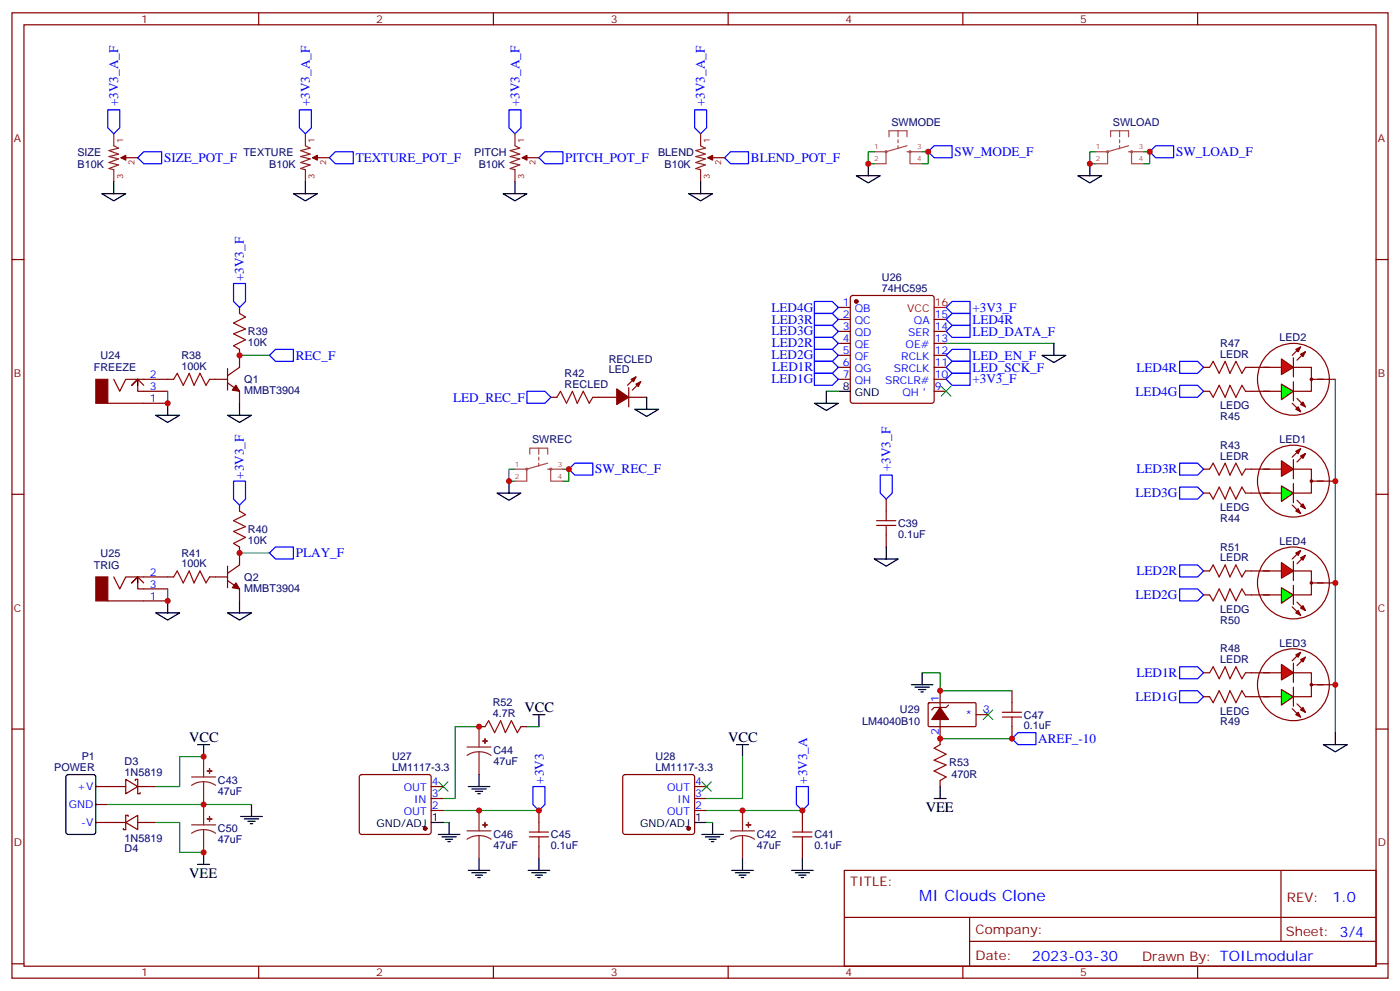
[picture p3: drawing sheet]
<svg xmlns="http://www.w3.org/2000/svg" width="412mm" height="292mm" viewBox="0 0 412 292" stroke-linecap="round" stroke-linejoin="round" font-family="sans-serif">
<g fill="none" stroke="#870000" stroke-width=".35">
<path d="M3.5 3.8h405.4v284.3h-405.4zM7.1 7.3h398.2v277.3h-398.2zM76.2 3.8v3.5M145.3 3.8v3.5M214.5 3.8v3.5M283.6 3.8v3.5M352.8 3.8v3.5M37 46.5h3.6M93.5 46.5h3.5M155.2 46.5h3.5M209.9 46.5h3.5M3.5 76.4h3.6"/>
<path d="M405.3 76.4h3.6M70.6 90.6v1.7M246.9 90.6h3.6M246.9 94.1h3.6M246.9 97.6h3.6M250.7 87.2l.5-.2h23.3l.5 .2 .2 .5v30.4l-.3 .5-.4 .2h-23.3l-.5-.3-.2-.4v-30.4zM275.2 94.1h3.5M275.2 97.6h3.5M31.7 118.8h17.7M33.5 111.7l1.8 3.6 1.7-3.6h14.2M42.3 113.5l-1.7-1.8-1.8 1.8 1.8-1.8v3.6h8.8M61.7 111.7h5.3"/>
<path d="M67 108.5v6.4M67 112.8l3.6 2.5v3.5M70.6 102.9v5.3l-3.6 2.5M162.3 117h1.7M174.6 117h7.1M185.2 117h5.3M185.2 114.2v5.6M187.3 111l-2.4 2.5M188.7 112.4l-2.4 2.5M246.9 111.7h3.6M246.9 101.1h3.6M246.9 104.7h3.6"/>
<path d="M246.9 108.2h3.6M275.2 111.7h3.5M275.2 115.3h3.5M275.2 101.1h3.5M275.2 104.7h3.5M275.2 108.2h3.5M381 138.2h5.3v7h-5.3M3.5 145.6h3.6M70.6 148.8v1.7M405.3 145.6h3.6M31.7 177h17.7M33.5 169.9l1.8 3.6 1.7-3.6h14.2"/>
<path d="M42.3 171.7l-1.7-1.8-1.8 1.8 1.8-1.8v3.6h8.8M61.7 169.9h5.3M67 166.8v6.3M67 171l3.6 2.5v3.5M70.6 161.1v5.3l-3.6 2.5M3.5 214.7h3.6M405.3 214.7h3.6M248.7 256.4h156.6v28.2h-156.6zM377.3 256.4v20.9M248.7 270.2h156.5M285.6 277.3h119.6M285.6 270.2v14.1"/>
<path d="M3.5 283.9h3.6M76.2 284.6v3.5M145.3 284.6v3.5M214.5 284.6v3.5M283.6 284.6v3.5M352.8 284.6v3.5M405.3 283.9h3.6"/>
<circle cx="386.3" cy="141.7" r=".35"/>
</g>
<path d="M33.5 39.4v3.5l1.4 .7-2.8 .7 2.8 1.1-2.8 .7 2.8 .7-2.8 1.1 2.8 .7-2.8 1 1.4 .4v3.5M90 39.4v3.5l1.4 .7-2.9 .7 2.9 1.1-2.9 .7 2.9 .7-2.9 1.1 2.9 .7-2.9 1 1.5 .4v3.5M151.7 39.4v3.5l1.4 .7-2.8 .7 2.8 1.1-2.8 .7 2.8 .7-2.8 1.1 2.8 .7-2.8 1 1.4 .4v3.5M206.4 39.4v3.5l1.4 .7-2.8 .7 2.8 1.1-2.8 .7 2.8 .7-2.8 1.1 2.8 .7-2.8 1 1.4 .4v3.5M35.6 46.5h1.4M92.1 46.5h1.4M153.8 46.5h1.4M208.5 46.5h1.4" fill="none" stroke="#8c2424" stroke-width=".35"/>
<g fill="#870000" stroke="#870000" stroke-width=".35">
<path d="M35.6 46.5l1.4-.7v1.4z"/>
<path d="M92.1 46.5l1.4-.7v1.4z"/>
<path d="M153.8 46.5l1.4-.7v1.4z"/>
<path d="M208.5 46.5l1.4-.7v1.4z"/>
<path d="M28.2 111.7h3.5v7.1h-3.5z"/>
<path d="M69.5 113.5l1.1 1.8-2.2-.4z"/>
<path d="M69.5 171.7l1.1 1.8-2.2-.4z"/>
<path d="M28.2 169.9h3.5v7.1h-3.5z"/>
<path d="M187.3 113.1l1.4-.7-.7 1.4z"/>
<path d="M185.9 111.7l1.4-.7-.7 1.4z"/>
<path d="M181.7 114.5l3.5 2.5-3.5 2.1z"/>
<circle cx="252.2" cy="88.8" r=".53"/>
</g>
<g fill="none" stroke="#00f" stroke-width=".35">
<path d="M31.7 32.3h3.6v5.3l-1.8 1.8-1.8-1.8zM88.2 32.3h3.5v5.3l-1.7 1.8-1.8-1.8zM149.9 32.3h3.6v5.3l-1.8 1.8-1.8-1.8zM204.6 32.3h3.5v5.3l-1.7 1.8-1.8-1.8zM40.6 46.5l1.7-1.8h5.3v3.5h-5.3zM97 46.5l1.8-1.8h5.3v3.5h-5.3zM158.7 46.5l1.8-1.8h5.3v3.5h-5.3zM213.4 46.5l1.8-1.8h5.3v3.5h-5.3zM275.2 42.9h5.3v3.6h-5.3l-1.8-1.8zM338.7 44.7l1.7-1.8h5.3v3.6h-5.3zM68.8 83.5h3.5v5.3l-1.7 1.8-1.8-1.8zM79.4 104.7l1.7-1.8h5.3v3.5h-5.3z"/>
<path d="M155.2 115.3h5.3l1.8 1.7-1.8 1.8h-5.3zM347.5 113.5h5.3l1.7 1.8-1.7 1.7h-5.3zM347.5 106.4h5.3l1.7 1.8-1.7 1.8h-5.3zM167.6 138.2l1.7-1.8h5.3v3.5h-5.3zM347.5 136.4h5.3l1.7 1.8-1.7 1.7h-5.3zM68.8 141.7h3.5v5.3l-1.7 1.8-1.8-1.8zM347.5 143.5h5.3l1.7 1.7-1.7 1.8h-5.3zM79.4 162.9l1.7-1.8h5.3v3.5h-5.3z"/>
</g>
<g fill="none" stroke="#a64a4a" stroke-width=".56">
<path d="M155.3 138.2l-.1-.2-.2 .2 .2 .2 .1-.2M162.4 138.2l-.2-.2-.2 .2 .2 .2 .2-.2"/>
<circle cx="261" cy="44.7" r=".18"/>
<circle cx="268.1" cy="44.7" r=".18"/>
<circle cx="326.3" cy="44.7" r=".18"/>
<circle cx="333.3" cy="44.7" r=".18"/>
</g>
<g fill="none" stroke="#a64a4a" stroke-width=".35">
<path d="M264.5 38.5v1.8M329.8 38.5v1.8M257.5 44.7h3.5M261 44.7v3.5h-3.5M261.9 40.3v-1.8h5.3v1.8M264.5 41.2v.9M264.5 42.9v.9M267.2 44.7h.9v3.5M267.2 42.9l-6.2 1.8M268.2 44.7h3.4M268.2 48.2h3.4M322.8 44.7h3.5"/>
<path d="M326.3 44.7v3.5h-3.5M327.1 40.3v-1.8h5.3v1.8M329.8 41.2v.9M329.8 42.9v.9M332.4 44.7h.9v3.5M332.4 42.9l-6.1 1.8M333.4 44.7h3.5M333.4 48.2h3.5M151.7 138.2h3.5M155.2 138.2v3.5h-3.5M156 133.8v-1.8h5.3v1.8M158.7 132v1.8"/>
<path d="M158.7 134.7v.8M158.7 136.4v.9M161.3 138.2h.9v3.5M161.3 136.4l-6.1 1.8M162.3 138.2h3.5M162.3 141.7h3.5"/>
</g>
<path d="M257.5 44.7h-1.7v3.5h1.7M271.6 44.7h1.8v3.5h-1.8M322.8 44.7h-1.8v3.5h1.8M336.9 44.7h1.8v3.5h-1.8M49.4 115.3v3.5M70.6 104.7h8.8M151.7 138.2h-1.8v3.5h1.8M165.8 138.2h1.8v3.5h-1.8M49.4 173.5v3.5M70.6 162.9h8.8" fill="none" stroke="#008700" stroke-width=".35"/>
<path d="M40.6 111.7v1.8M246.9 115.3h3.6M40.6 169.9v1.8" fill="none" stroke="#000" stroke-width=".35"/>
<path d="M70.6 92.3l1.7 1.1-3.5 1.7 3.5 1.8-3.5 1.4 3.5 1.8-3.5 1.7 1.8 1.1M51.2 111.7l1-1.7 1.8 3.5 1.7-3.5 1.4 3.5 1.8-3.5 1.8 3.5 1-1.8M164 117l1.1-1.7 1.8 3.5 1.7-3.5 1.4 3.5 1.8-3.5 1.8 3.5 1-1.8M70.6 150.5l1.7 1.1-3.5 1.8 3.5 1.7-3.5 1.4 3.5 1.8-3.5 1.8 1.8 1M51.2 169.9l1-1.7 1.8 3.5 1.7-3.5 1.4 3.5 1.8-3.5 1.8 3.5 1-1.8" fill="none" stroke="#a10000" stroke-width=".35"/>
<path d="M275.2 90.6h3.5" fill="none" stroke="#f00" stroke-width=".35"/>
<path d="M377.5 135.7l3.5 2.5-3.5 2.1z" fill="#f00" stroke="#870000" stroke-width=".35"/>
<path d="M368.7 138.2h5.2M381 135.4v5.6M383.1 132.2l-2.5 2.5M384.5 133.6l-2.4 2.5" fill="none" stroke="#870000" stroke-width=".35"/>
<g fill="#870000" stroke="#870000" stroke-width=".35">
<path d="M381.7 132.9l1.4-.7-.7 1.4z"/>
<path d="M383.1 134.3l1.4-.7-.7 1.4z"/>
</g>
<path d="M377.5 143.1l3.5 2.1-3.5 2.5z" fill="#0f0" stroke="#870000" stroke-width=".35"/>
<g fill="none" stroke="#870000" stroke-width=".35">
<path d="M354.5 115.3h1.8M354.5 108.2h1.8M366.9 115.3h1.8M366.9 108.2h1.8M381 108.2h5.3v7.1h-5.3M354.5 138.2h1.8M366.9 138.2h1.8M372.2 138.2h5.3M354.5 145.2h1.8M366.9 145.2h10.6M380.6 148.8l2.5 2.4M381 142.4v5.7"/>
<path d="M382.1 147.4l2.4 2.4M386.3 141.7h7"/>
<circle cx="386.3" cy="111.7" r=".35"/>
<circle cx="381" cy="141.7" r="10.6"/>
</g>
<g fill="#870000" stroke="#870000" stroke-width=".35">
<path d="M381.7 150.5l.7-.7 .7 1.4z"/>
<path d="M383.1 149.1l.7-.7 .7 1.4z"/>
</g>
<path d="M356.3 115.3l1.1 1.7 1.7-3.5 1.8 3.5 1.4-3.5 1.8 3.5 1.7-3.5 1.1 1.8M356.3 108.2l1.1-1.8 1.7 3.6 1.8-3.6 1.4 3.6 1.8-3.6 1.7 3.6 1.1-1.8M356.3 138.2l1.1-1.8 1.7 3.5 1.8-3.5 1.4 3.5 1.8-3.5 1.7 3.5 1.1-1.7M356.3 145.2l1.1 1.8 1.7-3.5 1.8 3.5 1.4-3.5 1.8 3.5 1.7-3.5 1.1 1.7" fill="none" stroke="#a10000" stroke-width=".35"/>
<path d="M377.5 105.7l3.5 2.5-3.5 2.1z" fill="#f00" stroke="#870000" stroke-width=".35"/>
<path d="M368.7 108.2h5.2M381 105.4v5.6M383.1 102.2l-2.5 2.5M384.5 103.6l-2.4 2.5" fill="none" stroke="#870000" stroke-width=".35"/>
<g fill="#870000" stroke="#870000" stroke-width=".35">
<path d="M381.7 102.9l1.4-.7-.7 1.4z"/>
<path d="M383.1 104.3l1.4-.7-.7 1.4z"/>
</g>
<path d="M377.5 113.1l3.5 2.2-3.5 2.4z" fill="#0f0" stroke="#870000" stroke-width=".35"/>
<g fill="none" stroke="#870000" stroke-width=".35">
<path d="M368.7 115.3h8.8M372.2 108.2h5.3M380.6 118.8l2.5 2.4M381 112.4v5.7M382.1 117.4l2.4 2.4M386.3 111.7h7M381 198.2h5.3v7h-5.3"/>
<circle cx="381" cy="111.7" r="10.6"/>
<circle cx="386.3" cy="201.7" r=".35"/>
</g>
<g fill="#870000" stroke="#870000" stroke-width=".35">
<path d="M381.7 120.5l.7-.7 .7 1.4z"/>
<path d="M383.1 119.1l.7-.7 .7 1.4z"/>
</g>
<path d="M347.5 173.5h5.3l1.7 1.7-1.7 1.8h-5.3zM347.5 166.4h5.3l1.7 1.8-1.7 1.7h-5.3zM347.5 196.4h5.3l1.7 1.8-1.7 1.7h-5.3zM347.5 203.4h5.3l1.7 1.8-1.7 1.8h-5.3z" fill="none" stroke="#00f" stroke-width=".35"/>
<path d="M377.5 195.7l3.5 2.5-3.5 2.1z" fill="#f00" stroke="#870000" stroke-width=".35"/>
<path d="M368.7 198.2h5.2M381 195.3v5.7M383.1 192.2l-2.5 2.4M384.5 193.6l-2.4 2.4" fill="none" stroke="#870000" stroke-width=".35"/>
<g fill="#870000" stroke="#870000" stroke-width=".35">
<path d="M381.7 192.9l1.4-.7-.7 1.4z"/>
<path d="M383.1 194.3l1.4-.7-.7 1.4z"/>
</g>
<path d="M377.5 203.1l3.5 2.1-3.5 2.5z" fill="#0f0" stroke="#870000" stroke-width=".35"/>
<g fill="none" stroke="#870000" stroke-width=".35">
<path d="M354.5 175.2h1.8M354.5 168.2h1.8M366.9 175.2h1.8M366.9 168.2h1.8M381 168.2h5.3v7h-5.3M354.5 198.2h1.8M366.9 198.2h1.8M372.2 198.2h5.3M354.5 205.2h1.8M366.9 205.2h10.6M380.6 208.7l2.5 2.5M381 202.4v5.6"/>
<path d="M382.1 207.3l2.4 2.5M386.3 201.7h7"/>
<circle cx="386.3" cy="171.7" r=".35"/>
<circle cx="381" cy="201.7" r="10.6"/>
</g>
<g fill="#870000" stroke="#870000" stroke-width=".35">
<path d="M381.7 210.5l.7-.7 .7 1.4z"/>
<path d="M383.1 209.1l.7-.7 .7 1.4z"/>
</g>
<path d="M356.3 175.2l1.1 1.8 1.7-3.5 1.8 3.5 1.4-3.5 1.8 3.5 1.7-3.5 1.1 1.7M356.3 168.2l1.1-1.8 1.7 3.5 1.8-3.5 1.4 3.5 1.8-3.5 1.7 3.5 1.1-1.7M356.3 198.2l1.1-1.8 1.7 3.5 1.8-3.5 1.4 3.5 1.8-3.5 1.7 3.5 1.1-1.7M356.3 205.2l1.1 1.8 1.7-3.6 1.8 3.6 1.4-3.6 1.8 3.6 1.7-3.6 1.1 1.8" fill="none" stroke="#a10000" stroke-width=".35"/>
<path d="M377.5 165.7l3.5 2.5-3.5 2.1z" fill="#f00" stroke="#870000" stroke-width=".35"/>
<path d="M368.7 168.2h5.2M381 165.3v5.7M383.1 162.2l-2.5 2.4M384.5 163.6l-2.4 2.5" fill="none" stroke="#870000" stroke-width=".35"/>
<g fill="#870000" stroke="#870000" stroke-width=".35">
<path d="M381.7 162.9l1.4-.7-.7 1.4z"/>
<path d="M383.1 164.3l1.4-.7-.7 1.4z"/>
</g>
<path d="M377.5 173.1l3.5 2.1-3.5 2.5z" fill="#0f0" stroke="#870000" stroke-width=".35"/>
<g fill="none" stroke="#870000" stroke-width=".35">
<path d="M261.1 147v3.5M261.1 157.6v3.5M368.7 175.2h8.8M372.2 168.2h5.3M380.6 178.8l2.5 2.4M381 172.4v5.6M382.1 177.3l2.4 2.5M386.3 171.7h7M141.1 214h1.8M153.5 214h1.7M273.5 207.1l.3-.1h13.5l.2 .3v6.6l-.3 .1h-13.6l-.2-.3zM276.9 203.4v15.9"/>
<path d="M279.4 207.7l-.7 .7h-3.5l-.7 .7M287.5 210.5h3.5M298.1 203.4v3.6M298.1 214v3.6M28.2 231.7h8.8M28.2 237h3.5M37 229.6l3.6 2.1-3.6 2.1zM39.9 229.9v-.3h.7v4.2h.7v-.4M40.6 231.7h5.3M106.1 228.3l.4-.2h19.8l.5 .2 .2 .5v16.3l-.2 .5-.5 .2h-19.8l-.5-.3-.2-.4v-16.3zM127 238.7h3.5M127 235.2h3.5"/>
<path d="M127 231.7h3.5M158.7 238.7v3.6M183.7 228.3l.4-.2h19.8l.5 .2 .2 .5v16.3l-.2 .5-.5 .2h-19.8l-.4-.3-.3-.4v-16.3zM204.6 238.7h3.5M204.6 235.2h3.5M204.6 231.7h3.5M236.4 238.7v3.6M276.9 229.9v1.8M28.2 242.3h8.8M37 242.3l3.6-2.2v4.3zM37.7 240.5v-.4h-.7v4.3h-.7v-.4M40.6 242.3h5.3"/>
<path d="M158.7 249.3v3.5M236.4 249.3v3.5"/>
<circle cx="381" cy="171.7" r="10.6"/>
</g>
<g fill="#870000" stroke="#870000" stroke-width=".35">
<path d="M381.7 180.5l.7-.7 .7 1.4z"/>
<path d="M383.1 179.1l.7-.7 .7 1.4z"/>
<path d="M276.9 208.4l2.5 3.5h-4.9z"/>
<circle cx="125.2" cy="244" r=".53"/>
<circle cx="202.8" cy="244" r=".53"/>
</g>
<g fill="none" stroke="#008700" stroke-width=".35">
<path d="M243.4 115.3h3.5M278.7 101.1h31.7M393.3 111.7v104.1M271.6 198.2h5.3v5.2h21.2M141.1 214h-7v21.2h-3.6M155.2 214h3.5M276.9 217.6h21.2M31.7 237h42.4M60 222.8h-7.1v8.9h-7M130.5 238.7h28.2M208.1 238.7h28.3M218.7 222.8v12.4h-10.6"/>
<path d="M45.9 242.3h7v8.8h7.1M130.5 242.3h1.8M208.1 242.3h1.8"/>
</g>
<g fill="none" stroke="#00f" stroke-width=".35">
<path d="M239.9 99.4h5.3l1.7 1.7-1.7 1.8h-5.3zM239.9 92.3h5.3l1.7 1.8-1.7 1.7h-5.3zM239.9 95.8h5.3l1.7 1.8-1.7 1.8h-5.3zM239.9 88.8h5.3l1.7 1.8-1.7 1.7h-5.3zM278.7 94.1l1.8-1.8h5.3v3.5h-5.3zM278.7 90.6l1.8-1.8h5.3v3.5h-5.3zM278.7 97.6l1.8-1.8h5.3v3.6h-5.3zM239.9 106.4h5.3l1.7 1.8-1.7 1.8h-5.3zM239.9 110h5.3l1.7 1.7-1.7 1.8h-5.3zM239.9 102.9h5.3l1.7 1.8-1.7 1.7h-5.3zM278.7 111.7l1.8-1.7h5.3v3.5h-5.3zM278.7 108.2l1.8-1.8h5.3v3.6h-5.3z"/>
<path d="M278.7 104.7l1.8-1.8h5.3v3.5h-5.3zM259.3 139.9h3.5v5.3l-1.7 1.8-1.8-1.8zM298.1 217.6l1.8-1.8h5.3v3.5h-5.3zM157 231.7h3.5v5.3l-1.8 1.7-1.7-1.7zM234.6 231.7h3.5v5.3l-1.7 1.7-1.8-1.7z"/>
</g>
<path d="M277.3 113.8l2.8 2.9M280.1 113.8l-2.8 2.9M289.6 209.1l2.9 2.8M292.5 209.1l-2.9 2.8M129.1 230.3l2.8 2.8M131.9 230.3l-2.8 2.8M206.7 230.3l2.8 2.8M209.5 230.3l-2.8 2.8" fill="none" stroke="#3c3" stroke-width=".35"/>
<g fill="none" stroke="#a10000" stroke-width=".35">
<path d="M258.2 154.8h5.7M258.2 153.4h5.7M261.1 150.5v2.9M261.1 154.8v2.8M142.9 214l1-1.7 1.8 3.5 1.8-3.5 1.4 3.5 1.7-3.5 1.8 3.5 1.1-1.8M276.9 219.3l-1.7 1.1 3.5 1.7-3.5 1.8 3.5 1.4-3.5 1.8 3.5 1.7-1.8 1.1M295.3 211.2h5.6M295.3 209.8h5.6M298.1 207v2.8M298.1 211.2v2.8M155.9 246.5h5.7M155.9 245.1h5.7"/>
<path d="M158.7 242.3v2.8M158.7 246.5v2.8M233.5 246.5h5.7M233.5 245.1h5.7M236.4 242.3v2.8M236.4 246.5v2.8"/>
</g>
<g fill="none" stroke="#000" stroke-width=".35">
<path d="M30 57h7l-3.5 2.2zM33.5 53.5v3.5M86.4 57h7.1l-3.5 2.2zM90 53.5v3.5M148.2 57h7l-3.5 2.2zM151.7 53.5v3.5M202.8 57h7.1l-3.5 2.2zM206.4 53.5v3.5M252.2 51.8h7.1l-3.5 2.1zM255.8 48.2v3.6M317.5 51.8h7.1l-3.6 2.1zM321 48.2v3.6"/>
<path d="M49.4 118.8v3.5M70.6 118.8v3.5M190.5 117v3.5M239.9 118.8h7l-3.5 2.1zM243.4 115.3v3.5M306.9 104.7h7.1l-3.6 2.1zM310.4 101.1v3.6M45.9 122.3h7l-3.5 2.1zM67 122.3h7.1l-3.5 2.1zM187 120.5h7l-3.5 2.2zM146.4 145.2h7.1l-3.6 2.2zM149.9 141.7v3.5"/>
<path d="M49.4 177v3.5M70.6 177v3.5M257.5 164.6h7.1l-3.5 2.2zM261.1 161.1v3.5M45.9 180.5h7l-3.5 2.1zM67 180.5h7.1l-3.5 2.1zM271.6 198.2v3.5M58.2 219.3h3.5M60 219.3v3.5M157 210.5h3.5M158.7 210.5v3.5M217 219.3h3.5"/>
<path d="M218.7 219.3v3.5M268.5 201.7h6.3M269.5 202.4h4.3M270.6 203.1h2.1M271.3 203.8h.7M389.8 219.3h7.1l-3.6 2.1zM393.3 215.8v3.5M19.6 228.3l.5-.2h7.4l.7 .5v16.5l-.4 .6-7.7 .1-.6-.5-.1-16.5zM74.1 237v3.5M137.9 231.7h6.4M139 232.4h4.2M140.1 233.1h2.1"/>
<path d="M140.8 233.8h.7M141.1 228.1v3.6M275.2 235.2h3.5M276.9 231.7v3.5M58.2 254.6h3.5M60 251.1v3.5M70.9 240.5h6.4M72 241.2h4.2M73 241.9h2.1M73.7 242.6h.7M127 242.3h3.5M129.1 245.8h6.4"/>
<path d="M130.2 246.5h4.2M131.2 247.2h2.1M131.9 247.9h.7M132.3 242.3v3.5M137.9 256.4h6.4M139 257.1h4.2M140.1 257.8h2.1M140.8 258.5h.7M141.1 252.8v3.6M155.6 256.4h6.3M156.6 257.1h4.3M157.7 257.8h2.1"/>
<path d="M158.4 258.5h.7M158.7 252.8v3.6M204.6 242.3h3.5M206.7 245.8h6.4M207.8 246.5h4.2M208.8 247.2h2.2M209.5 247.9h.8M209.9 242.3v3.5M215.5 256.4h6.4M216.6 257.1h4.2M217.7 257.8h2.1M218.4 258.5h.7"/>
<path d="M218.7 252.8v3.6M233.2 256.4h6.3M234.2 257.1h4.3M235.3 257.8h2.1M236 258.5h.7M236.4 252.8v3.6"/>
</g>
<g fill="none" stroke="#8c2424" stroke-width=".35">
<path d="M141.1 214v6M56.4 228.8h7.1M60 230.3l-1.9 .2-1.7 .8M60 230.3l1.8 .2 1.7 .8M60 222.8v6M60 230.3v12.7M137.6 220h7M141.1 221.4l-1.8 .3-1.7 .8M141.1 221.4l1.9 .3 1.6 .8M141.1 221.4v6.7M141.1 238.7v6M218.7 238.7v6"/>
<path d="M56.4 243h7.1M60 244.4l-1.9 .2-1.7 .8M60 244.4l1.8 .2 1.7 .8M60 244.4v6.7M137.6 244.7h7M141.1 246.1l-1.8 .3-1.7 .8M141.1 246.1l1.9 .3 1.6 .8M141.1 246.1v6.7M215.2 244.7h7M218.7 246.1l-1.8 .3-1.7 .8M218.7 246.1l1.9 .3 1.6 .8M218.7 246.1v6.7"/>
</g>
<g fill="#8c2424" stroke="#8c2424" stroke-width=".35">
<path d="M142.2 243h1.4z"/>
<path d="M142.8 242.3l.1 1.4z"/>
<path d="M142.2 218.3h1.4z"/>
<path d="M142.8 217.6l.1 1.4z"/>
<path d="M61 227.1h1.4z"/>
<path d="M61.7 226.4v1.4z"/>
<path d="M61 241.2h1.4z"/>
<path d="M61.7 240.5v1.4z"/>
<path d="M219.8 243h1.4z"/>
<path d="M220.5 242.3v1.4z"/>
</g>
<g fill="#c00">
<circle cx="273.4" cy="44.7" r=".88"/>
<circle cx="338.7" cy="44.7" r=".88"/>
<circle cx="70.6" cy="104.7" r=".88"/>
<circle cx="70.6" cy="162.9" r=".88"/>
<circle cx="167.6" cy="138.2" r=".88"/>
<circle cx="393.3" cy="141.7" r=".88"/>
<circle cx="393.3" cy="201.7" r=".88"/>
<circle cx="393.3" cy="171.7" r=".88"/>
<circle cx="141.1" cy="238.7" r=".88"/>
<circle cx="141.1" cy="214" r=".88"/>
<circle cx="60" cy="237" r=".88"/>
<circle cx="60" cy="222.8" r=".88"/>
<circle cx="60" cy="251.1" r=".88"/>
<circle cx="158.8" cy="238.7" r=".88"/>
<circle cx="236.4" cy="238.7" r=".88"/>
<circle cx="218.7" cy="238.7" r=".88"/>
<circle cx="276.9" cy="217.6" r=".88"/>
<circle cx="276.9" cy="203.4" r=".88"/>
<circle cx="298.1" cy="217.6" r=".88"/>
<circle cx="255.8" cy="48.2" r=".88"/>
<circle cx="321" cy="48.2" r=".88"/>
<circle cx="149.9" cy="141.7" r=".88"/>
<circle cx="49.4" cy="118.8" r=".88"/>
<circle cx="49.4" cy="177" r=".88"/>
</g>
<text font-size="4.6" fill="#00f" x="270.8" y="265.4">MI Clouds Clone</text>
<g font-size="4.2">
<text x="154.5" y="209.8">VCC</text>
<text x="55.7" y="218.6">VCC</text>
<text x="214.5" y="218.6">VCC</text>
<text x="272.7" y="239.1">VEE</text>
<text x="55.7" y="258.5">VEE</text>
</g>
<g font-size="4.2" fill="#00f">
<text x="392.5" y="265.6">1.0</text>
<text x="304" y="283">2023-03-30</text>
</g>
<g font-size="3.9" fill="#00f">
<text x="34.8" y="31.3" transform="rotate(-90 34.8 31.3)">+3V3_A_F</text>
<text x="91.2" y="31.3" transform="rotate(-90 91.2 31.3)">+3V3_A_F</text>
<text x="153" y="31.3" transform="rotate(-90 153 31.3)">+3V3_A_F</text>
<text x="207.7" y="31.3" transform="rotate(-90 207.7 31.3)">+3V3_A_F</text>
<text x="48.3" y="47.7">SIZE_POT_F</text>
<text x="104.8" y="47.8">TEXTURE_POT_F</text>
<text x="166.5" y="47.8">PITCH_POT_F</text>
<text x="221.2" y="47.8">BLEND_POT_F</text>
<text x="281.2" y="46">SW_MODE_F</text>
<text x="346.4" y="46">SW_LOAD_F</text>
<text x="71.8" y="82.8" transform="rotate(-90 71.8 82.8)">+3V3_F</text>
<text x="227.3" y="91.8">LED4G</text>
<text x="227.4" y="95.3">LED3R</text>
<text x="286.4" y="95.4">LED4R</text>
<text x="286.5" y="91.8">+3V3_F</text>
<text x="227.3" y="98.8">LED3G</text>
<text x="286.5" y="98.9">LED_DATA_F</text>
<text x="87.1" y="106">REC_F</text>
<text x="227.3" y="105.8">LED2G</text>
<text x="227.4" y="102.3">LED2R</text>
<text x="286.5" y="106">LED_EN_F</text>
<text x="227.3" y="112.9">LED1G</text>
<text x="227.5" y="109.4">LED1R</text>
<text x="286.5" y="112.9">+3V3_F</text>
<text x="286.5" y="109.5">LED_SCK_F</text>
<text x="334.8" y="109.5">LED4R</text>
<text x="133.5" y="118.3">LED_REC_F</text>
<text x="334.5" y="116.5">LED4G</text>
<text x="71.8" y="141" transform="rotate(-90 71.8 141)">+3V3_F</text>
<text x="175.3" y="139.4">SW_REC_F</text>
<text x="262.3" y="138.8" transform="rotate(-90 262.3 138.8)">+3V3_F</text>
<text x="334.8" y="139.5">LED3R</text>
<text x="334.5" y="146.5">LED3G</text>
<text x="87.1" y="164.2">PLAY_F</text>
<text x="334.8" y="169.4">LED2R</text>
<text x="334.5" y="176.4">LED2G</text>
<text x="334.8" y="199.4">LED1R</text>
<text x="334.5" y="206.4">LED1G</text>
<text x="305.9" y="218.9">AREF_-10</text>
<text x="160.2" y="230.8" transform="rotate(-90 160.2 230.8)">+3V3</text>
<text x="237.8" y="230.8" transform="rotate(-90 237.8 230.8)">+3V3_A</text>
</g>
<g font-size="3.9" fill="#800">
<text x="250.5" y="260.9">TITLE:</text>
<text x="379.1" y="265.6">REV:</text>
<text x="287.4" y="275.1">Company:</text>
<text x="378.7" y="275.8">Sheet: 3/4</text>
<text x="287.4" y="282.8">Date:</text>
<text x="336.4" y="282.9">Drawn By: TOILmodular</text>
</g>
<g font-size="3.2" fill="#800">
<text x="41.6" y="6.8">1</text>
<text x="110.8" y="6.8">2</text>
<text x="179.9" y="6.8">3</text>
<text x="249.1" y="6.8">4</text>
<text x="318.2" y="6.8">5</text>
<text x="4.1" y="41.9">A</text>
<text x="405.9" y="41.9">A</text>
<text x="4.1" y="111">B</text>
<text x="405.9" y="111">B</text>
<text x="4.1" y="180.2">C</text>
<text x="405.9" y="180.2">C</text>
<text x="4.1" y="249.3">D</text>
<text x="405.9" y="249.3">D</text>
<text x="41.6" y="287.6">1</text>
<text x="110.8" y="287.6">2</text>
<text x="179.9" y="287.6">3</text>
<text x="249.1" y="287.6">4</text>
<text x="318.2" y="287.6">5</text>
</g>
<g font-size="3.2" fill="#000080">
<text x="262.6" y="37">SWMODE</text>
<text x="327.8" y="37">SWLOAD</text>
<text x="22.8" y="45.8">SIZE</text>
<text x="71.7" y="45.8">TEXTURE</text>
<text x="139.7" y="45.8">PITCH</text>
<text x="193.8" y="45.8">BLEND</text>
<text x="22.9" y="49.4">B10K</text>
<text x="79.3" y="49.4">B10K</text>
<text x="141" y="49.4">B10K</text>
<text x="195.7" y="49.4">B10K</text>
<text x="259.8" y="82.8">U26</text>
<text x="259.8" y="86">74HC595</text>
<text x="73" y="101.9">10K</text>
<text x="73" y="98.7">R39</text>
<text x="376.9" y="100.5">LED2</text>
<text x="29.6" y="105.8">U24</text>
<text x="53.4" y="105.7">R38</text>
<text x="179.3" y="106.8">RECLED</text>
<text x="359.5" y="105.4">LEDR</text>
<text x="359.5" y="102.2">R47</text>
<text x="27.7" y="109.3">FREEZE</text>
<text x="53.4" y="108.9">100K</text>
<text x="72" y="112.8">Q1</text>
<text x="166.3" y="111">R42</text>
<text x="179.3" y="110">LED</text>
<text x="72" y="116">MMBT3904</text>
<text x="166.3" y="114.2">RECLED</text>
<text x="359.5" y="120.5">LEDG</text>
<text x="359.5" y="123.7">R45</text>
<text x="156.7" y="130.5">SWREC</text>
<text x="376.9" y="130.5">LED1</text>
<text x="359.5" y="135.4">LEDR</text>
<text x="359.5" y="132.2">R43</text>
<text x="264.6" y="155.2">C39</text>
<text x="359.5" y="150.5">LEDG</text>
<text x="359.5" y="153.7">R44</text>
<text x="73" y="160.1">10K</text>
<text x="73" y="156.9">R40</text>
<text x="264.6" y="158.4">0.1uF</text>
<text x="376.9" y="160.5">LED4</text>
<text x="27.7" y="167.5">TRIG</text>
<text x="29.6" y="164">U25</text>
<text x="53.4" y="167.1">100K</text>
<text x="53.4" y="163.9">R41</text>
<text x="359.5" y="165.3">LEDR</text>
<text x="359.5" y="162.2">R51</text>
<text x="72" y="171.1">Q2</text>
<text x="72" y="174.2">MMBT3904</text>
<text x="359.5" y="180.5">LEDG</text>
<text x="359.5" y="183.7">R50</text>
<text x="376.9" y="190.5">LED3</text>
<text x="359.5" y="195.3">LEDR</text>
<text x="359.5" y="192.2">R48</text>
<text x="145.1" y="208">R52</text>
<text x="265.1" y="209.9">U29</text>
<text x="145.1" y="211.2">4.7R</text>
<text x="253.9" y="213.4">LM4040B10</text>
<text x="301.6" y="214.9">0.1uF</text>
<text x="301.6" y="211.7">C47</text>
<text x="359.5" y="210.5">LEDG</text>
<text x="359.5" y="213.7">R49</text>
<text x="16" y="227.1">POWER</text>
<text x="24.1" y="223.9">P1</text>
<text x="36.7" y="225.3">D3</text>
<text x="115.5" y="227.1">LM1117-3.3</text>
<text x="115.5" y="223.9">U27</text>
<text x="145.3" y="225.4">47uF</text>
<text x="145.3" y="222.2">C44</text>
<text x="193.1" y="227.1">LM1117-3.3</text>
<text x="193.1" y="223.9">U28</text>
<text x="279.6" y="225.7">R53</text>
<text x="36.7" y="228.5">1N5819</text>
<text x="64.2" y="231">C43</text>
<text x="280.3" y="229.3">470R</text>
<text x="64.2" y="234.2">47uF</text>
<text x="64.2" y="245.1">C50</text>
<text x="36.7" y="247.9">1N5819</text>
<text x="36.7" y="251.1">D4</text>
<text x="64.2" y="248.3">47uF</text>
<text x="145.3" y="250.1">47uF</text>
<text x="145.3" y="246.9">C46</text>
<text x="162.3" y="250.1">0.1uF</text>
<text x="162.3" y="247">C45</text>
<text x="223" y="250.1">47uF</text>
<text x="223" y="246.9">C42</text>
<text x="239.9" y="250.1">0.1uF</text>
<text x="239.9" y="247">C41</text>
</g>
<g font-size="3.2" fill="#00f">
<text x="248.3" y="90.2">1</text>
<text x="248.3" y="93.7">2</text>
<text x="251.8" y="92">QB</text>
<text x="251.8" y="95.5">QC</text>
<text x="269.2" y="95.5">QA</text>
<text x="275.3" y="93.7">15</text>
<text x="248.3" y="97.3">3</text>
<text x="248.3" y="100.8">4</text>
<text x="251.8" y="99">QD</text>
<text x="267.5" y="99">SER</text>
<text x="275.3" y="100.8">13</text>
<text x="275.3" y="97.3">14</text>
<text x="248.3" y="104.3">5</text>
<text x="248.3" y="107.8">6</text>
<text x="251.8" y="102.6">QE</text>
<text x="251.8" y="106.1">QF</text>
<text x="265.5" y="106.1">RCLK</text>
<text x="266.8" y="102.6">OE#</text>
<text x="275.3" y="107.8">11</text>
<text x="275.3" y="104.3">12</text>
<text x="44.1" y="111.4">2</text>
<text x="248.3" y="111.4">7</text>
<text x="251.8" y="109.6">QG</text>
<text x="251.8" y="113.1">QH</text>
<text x="260.7" y="113.1">SRCLR#</text>
<text x="263.3" y="109.6">SRCLK</text>
<text x="275.3" y="111.4">10</text>
<text x="44.1" y="118.4">1</text>
<text x="44.1" y="114.9">3</text>
<text x="265.8" y="116.7">QH</text>
<text x="275.3" y="114.9">9</text>
<text x="44.1" y="169.6">2</text>
<text x="44.1" y="173.1">3</text>
<text x="44.1" y="176.6">1</text>
<text x="276.6" y="206.6" transform="rotate(-90 276.6 206.6)">1</text>
<text x="284.4" y="211.6">*</text>
<text x="289.6" y="210.1">3</text>
<text x="276.6" y="216.4" transform="rotate(-90 276.6 216.4)">2</text>
<text x="22.8" y="232.7">+V</text>
<text x="118.9" y="233.1">OUT</text>
<text x="127.2" y="231.3">4</text>
<text x="196.5" y="233.1">OUT</text>
<text x="204.8" y="231.3">4</text>
<text x="20.2" y="238">GND</text>
<text x="122" y="236.6">IN</text>
<text x="127.2" y="238.4">2</text>
<text x="127.2" y="234.8">3</text>
<text x="199.6" y="236.6">IN</text>
<text x="204.8" y="238.4">2</text>
<text x="204.8" y="234.8">3</text>
<text x="23.9" y="243.3">-V</text>
<text x="118.9" y="240.1">OUT</text>
<text x="196.5" y="240.1">OUT</text>
</g>
<g font-size="3.2" fill="#f00">
<text x="267.3" y="92">VCC</text>
<text x="275.3" y="90.2">16</text>
</g>
<g font-size="3.2">
<text x="248.3" y="114.9">8</text>
<text x="251.8" y="116.7">GND</text>
<text x="110.9" y="243.7">GND/ADJ</text>
<text x="127.2" y="241.9">1</text>
<text x="188.5" y="243.7">GND/ADJ</text>
<text x="204.8" y="241.9">1</text>
</g>
<g font-size="2.5" fill="#800">
<text x="36.2" y="42.1" transform="rotate(-90 36.2 42.1)">1</text>
<text x="92.7" y="42.1" transform="rotate(-90 92.7 42.1)">1</text>
<text x="154.4" y="42.1" transform="rotate(-90 154.4 42.1)">1</text>
<text x="209.1" y="42.1" transform="rotate(-90 209.1 42.1)">1</text>
<text x="36.2" y="52.7" transform="rotate(-90 36.2 52.7)">3</text>
<text x="39.6" y="48.6" transform="rotate(-90 39.6 48.6)">2</text>
<text x="92.7" y="52.7" transform="rotate(-90 92.7 52.7)">3</text>
<text x="96" y="48.6" transform="rotate(-90 96 48.6)">2</text>
<text x="154.4" y="52.7" transform="rotate(-90 154.4 52.7)">3</text>
<text x="157.8" y="48.6" transform="rotate(-90 157.8 48.6)">2</text>
<text x="209.1" y="52.7" transform="rotate(-90 209.1 52.7)">3</text>
<text x="212.4" y="48.6" transform="rotate(-90 212.4 48.6)">2</text>
</g>
<g font-size="2.1" fill="#a54b4b">
<text x="257.5" y="44">1</text>
<text x="257.5" y="47.5">2</text>
<text x="270.2" y="44">3</text>
<text x="270.2" y="47.5">4</text>
<text x="322.8" y="44">1</text>
<text x="322.8" y="47.5">2</text>
<text x="335.5" y="44">3</text>
<text x="335.5" y="47.5">4</text>
<text x="151.7" y="137.5">1</text>
<text x="164.4" y="137.5">3</text>
<text x="151.7" y="141">2</text>
<text x="164.4" y="141">4</text>
</g>
</svg>
